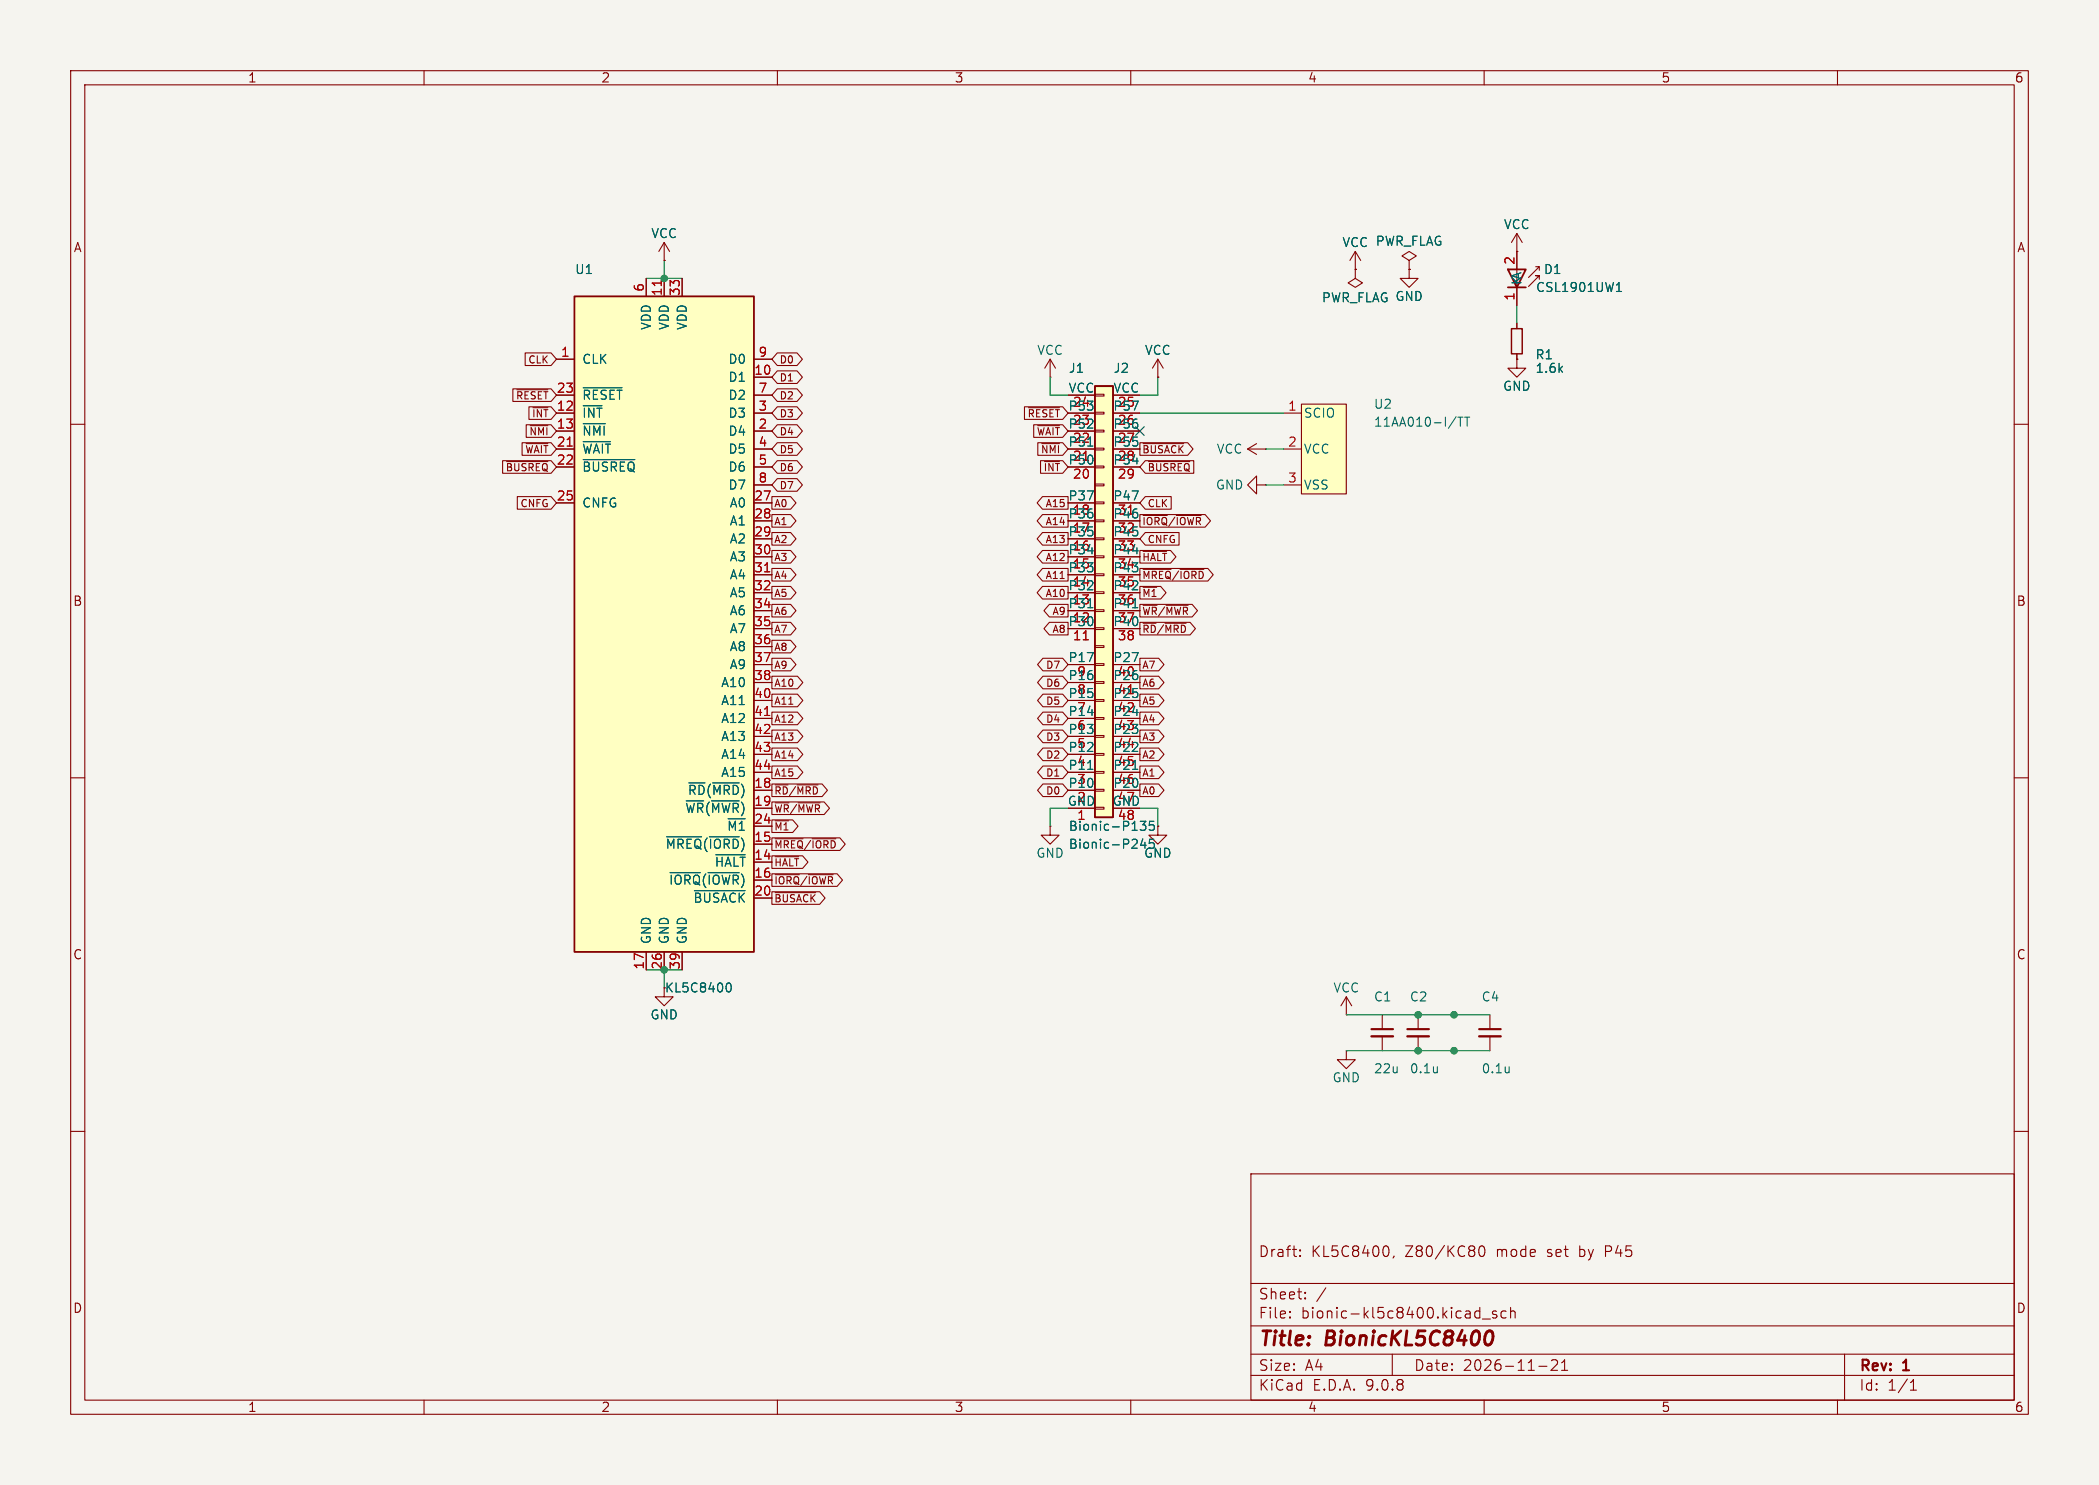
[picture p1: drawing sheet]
<svg xmlns="http://www.w3.org/2000/svg" width="297mm" height="210mm" viewBox="0 0 297 210" stroke-linecap="round" stroke-linejoin="round" font-family="sans-serif">
<path d="M0 0h297v210h-297z" fill="#f5f4ef" stroke="#f5f4ef" stroke-width=".14"/>
<g fill="none" stroke="#840000" stroke-width=".15">
<path d="M10 10h277v190h-277zM12 12h273v186h-273zM60 10v2M110 10v2M160 10v2M210 10v2M260 10v2M10 60h2M285 60h2M10 110h2M285 110h2M10 160h2"/>
<path d="M177 166h108v32h-108zM184 177.6v.1M184 177.6h-.1l.1 .1M184 176.8v.1M184 176.8h-.1l.1 .1M196.5 176.5v.3v.6M197.2 177.6l-.1 .3M209.4 176.3a.36 .36 0 0 1 .4-.1 .36 .36 0 0 1 .2 .3 .77 .77 0 0 1-.4 1.2 .91 .91 0 0 1-.2-1.4zM285 160h2M60 198v2M110 198v2M160 198v2"/>
<path d="M177 194.5h108M177 191.5h108M177 187.5h108M177 181.5h108M182.5 186.3h.1l-.1 .1M182.5 186.3v.1M182.5 185.5v.1M182.5 185.5h.1l-.1 .1M184.7 183.6v.1M184.7 183.6h-.1l.1 .1M184.7 182.8v.1M184.7 182.8h-.1l.1 .1"/>
<path d="M187.6 182.1l-1.3 2M197 191.5v3M209 185.4l.4 .1M209.4 184.9v1.5M209.4 186.3l-.4 .1M209.7 186.5h1.2M210 198v2M211.7 185.5l-.3-.1-.2 .2v.2l.5 .2 .1 .1-.1 .2-.1 .1-.4-.1M213.1 185.5l-.4-.1-.3 .3v.4l.1 .2 .2 .1 .4-.1M213.7 185.5a.37 .37 0 0 1 .7 .1v.8M213.7 184.9v1.5M217.7 193.2h1.2"/>
<path d="M219.5 192.4l.2-.1 .5 .1a.41 .41 0 0 1 .1 .5l-.8 .9h.9M221 193.8h.8M221 192.7l.4-.4v1.5M260 198v2M261 191.5v6.5M270.3 196.6h.9M270.3 195.5l.4-.4v1.5"/>
</g>
<path d="M210.7 188.2a.44 .44 0 0 1 .5 .4 1.31 1.31 0 0 1-.6 1.6" fill="none" stroke="#840000" stroke-width=".4"/>
<path d="M154.9 54.6h2.6v61h-2.6z" fill="#ffffc2"/>
<path d="M213.4 38.1h2.5l-1.3 2.5zM154.9 54.6h2.6v61h-2.6zM213.4 40.6h2.5" fill="none" stroke="#840000" stroke-width=".25"/>
<g fill="none" stroke="#840000" stroke-width=".15">
<path d="M214.6 35.6v2.5M217.3 37.7h.5l-1.5 1.5M217.8 39.5v-.5h-.5h.5l-1.5 1.5M217.8 37.7v.5M148.6 53.3h.1M148.6 50.8l-.8 1.3M148.6 50.8l.8 1.3M148.6 50.8v2.5M156.2 55.8h1.3v.2h-1.3zM156.2 58.3h1.3v.2h-1.3zM157.5 55.9h3.8M157.5 58.4h3.8"/>
<path d="M163.8 53.3h.1M163.8 50.8l-.7 1.3M163.8 50.8l.8 1.3M163.8 50.8v2.5M214.6 50.8v1.3h1.3l-1.3 1.2-1.2-1.2h1.2M214.6 50.8h.1M214.6 40.6v2.6M214.6 45.7v.8M214.6 50v.8M156.2 60.8h1.3v.3h-1.3zM156.2 63.4h1.3v.2h-1.3zM156.2 65.9h1.3v.3h-1.3z"/>
<path d="M156.2 68.5h1.3v.2h-1.3zM156.2 71h1.3v.2h-1.3zM156.2 73.5h1.3v.3h-1.3zM156.2 76.1h1.3v.2h-1.3zM156.2 78.6h1.3v.3h-1.3zM157.5 61h3.8M157.5 63.5h3.8M157.5 66h3.8M157.5 71.1h3.8M157.5 73.7h3.8M157.5 76.2h3.8M157.5 78.7h3.8"/>
<path d="M176.5 63.5h2.6M176.5 63.5l1.3 .8M177.8 68.6v-1.3l-1.3 1.3 1.3 1.3v-1.3h1.3M177.8 62.7l-1.3 .8M179.1 63.5h.1M179.1 68.6h.1M156.2 81.2h1.3v.2h-1.3zM156.2 83.7h1.3v.2h-1.3zM156.2 86.2h1.3v.3h-1.3zM156.2 88.8h1.3v.2h-1.3zM156.2 91.3h1.3v.3h-1.3zM156.2 93.9h1.3v.2h-1.3z"/>
<path d="M156.2 96.4h1.3v.2h-1.3zM156.2 98.9h1.3v.3h-1.3zM157.5 81.3h3.8M157.5 83.8h3.8M157.5 86.4h3.8M157.5 88.9h3.8M157.5 94h3.8M157.5 96.5h3.8M157.5 99.1h3.8M148.6 116.8v1.3h1.3l-1.3 1.3-1.3-1.3h1.3M148.6 116.8h.1M156.2 101.5h1.3v.2h-1.3z"/>
<path d="M156.2 104h1.3v.3h-1.3zM156.2 106.6h1.3v.2h-1.3zM156.2 109.1h1.3v.2h-1.3zM156.2 111.6h1.3v.3h-1.3zM156.2 114.2h1.3v.2h-1.3zM157.5 101.6h3.8M157.5 104.1h3.8M157.5 106.7h3.8M157.5 109.2h3.8M157.5 111.8h3.8M157.5 114.3h3.8M94 139.7v1.3h1.2l-1.2 1.2-1.3-1.2h1.3"/>
<path d="M210.8 143.5v2M210.8 146.6v2"/>
</g>
<path d="M228.7 41.2h.7M228.7 40.3l.4-.4v1.3M160.3 85.9h.7M160.3 108.8h.7M161.7 118.6l-.3 .9h.8M162 119.1v.9M163.3 118.7h-.6l-.1 .6 .2-.1h.4l.1 .2v.3M213.5 150.9v.8M213.5 151.6h.1" fill="none" stroke="#006464" stroke-width=".15"/>
<path d="M213.9 46.5h1.5v3.5h-1.5z" fill="none" stroke="#840000" stroke-width=".2"/>
<path d="M209.3 145.5h3" fill="none" stroke="#840000" stroke-width=".3"/>
<path d="M209.3 146.6h3" fill="none" stroke="#840000" stroke-width=".33"/>
<path d="M154.9 54.6h2.6v61h-2.6z" fill="#ffffc2"/>
<g fill="none" stroke="#840000" stroke-width=".15">
<path d="M151.1 55.9h3.8M151.1 58.4h3.8M154.9 55.8h1.3v.2h-1.3zM154.9 58.3h1.3v.2h-1.3zM151.1 61h3.8M151.1 63.5h3.8M151.1 66h3.8M151.1 71.1h3.8M151.1 73.7h3.8M151.1 76.2h3.8M151.1 78.7h3.8M154.9 60.8h1.3v.3h-1.3z"/>
<path d="M154.9 63.4h1.3v.2h-1.3zM154.9 65.9h1.3v.3h-1.3zM154.9 68.5h1.3v.2h-1.3zM154.9 71h1.3v.2h-1.3zM154.9 73.5h1.3v.3h-1.3zM154.9 76.1h1.3v.2h-1.3zM154.9 78.6h1.3v.3h-1.3zM151.1 81.3h3.8M151.1 83.8h3.8M151.1 86.4h3.8M151.1 88.9h3.8M151.1 94h3.8"/>
<path d="M151.1 96.5h3.8M151.1 99.1h3.8M154.9 81.2h1.3v.2h-1.3zM154.9 83.7h1.3v.2h-1.3zM154.9 86.2h1.3v.3h-1.3zM154.9 88.8h1.3v.2h-1.3zM154.9 91.3h1.3v.3h-1.3zM154.9 93.9h1.3v.2h-1.3zM154.9 96.4h1.3v.2h-1.3zM154.9 98.9h1.3v.3h-1.3zM151.1 101.6h3.8M151.1 104.1h3.8"/>
<path d="M151.1 106.7h3.8M151.1 109.2h3.8M151.1 111.8h3.8M151.1 114.3h3.8M154.9 101.5h1.3v.2h-1.3zM154.9 104h1.3v.3h-1.3zM154.9 106.6h1.3v.2h-1.3zM154.9 109.1h1.3v.2h-1.3zM154.9 111.6h1.3v.3h-1.3zM154.9 114.2h1.3v.2h-1.3z"/>
</g>
<path d="M154.9 54.6h2.6v61h-2.6z" fill="none" stroke="#840000" stroke-width=".25"/>
<path d="M153.9 63.1h.7M153.9 85.9h.7M153.9 108.8h.7M161.3 116.1h.8l-.4 .5 .4 .2v.5l-.2 .1h-.4l-.2-.1M163.3 116.1h-.6l-.1 .7 .2-.2 .4 .1 .1 .2v.4l-.2 .1h-.3l-.2-.1" fill="none" stroke="#006464" stroke-width=".15"/>
<path d="M153.3 90.5h.7" fill="none" stroke="#a90000" stroke-width=".15"/>
<path d="M81.3 41.9h25.4v92.7h-25.4z" fill="#ffffc2"/>
<path d="M81.3 41.9h25.4v92.7h-25.4z" fill="none" stroke="#840000" stroke-width=".25"/>
<g fill="none" stroke="#840000" stroke-width=".15">
<path d="M91.4 39.4v2.5M94 36.8h.1M94 34.3v2.5M94 39.4v2.5M94 34.3l-.8 1.3M94 34.3l.7 1.3M96.5 39.4v2.5M191.8 38.1h.1M191.8 38.1v1.3l1 .6-1 .6-1-.6 1-.6M191.8 35.6l-.8 1.2M191.8 35.6l.7 1.2M191.8 35.6v2.5"/>
<path d="M199.4 38.1v1.3h1.3l-1.3 1.2-1.3-1.2h1.3M199.4 38.1h.1M78.7 50.8h2.6M78.7 55.9h2.6M78.7 58.4h2.6M106.7 50.8h2.5M106.7 55.9h2.5M106.7 58.4h2.5M106.7 53.3h2.5M78.7 61h2.6M78.7 63.5h2.6M78.7 66h2.6"/>
<path d="M78.7 71.1h2.6M106.7 61h2.5M106.7 63.5h2.5M106.7 66h2.5M106.7 71.1h2.5M106.7 68.6h2.5M106.7 73.7h2.5M106.7 76.2h2.5M106.7 78.7h2.5M106.7 81.3h2.5M106.7 83.8h2.5M106.7 86.4h2.5"/>
<path d="M106.7 88.9h2.5M106.7 91.4h2.5M106.7 94h2.5M106.7 96.5h2.5M106.7 99.1h2.5M106.7 101.6h2.5M106.7 104.1h2.5M106.7 106.7h2.5M106.7 109.2h2.5M106.7 116.8h2.5M91.4 134.6v2.6M94 134.6v2.6"/>
<path d="M96.5 134.6v2.6M106.7 121.9h2.5M106.7 127h2.5"/>
</g>
<g fill="none" stroke="#006464" stroke-width=".15">
<path d="M82.5 54.8h5.5M82.5 59.9h3.2M82.5 62.5h3.9M82.5 65h7.3M94.3 118.3h5M100.4 118.3h4.2M100.7 113.3h3.9M100.9 110.7h3.7M94.8 123.4h4.3M98.3 126h7.1M100.2 123.4h4.4M101.3 120.9h4.1"/>
<path d="M102.9 139.1l.1-.1a.69 .69 0 0 1 .3 1.2l-.1 .1-.3-.1"/>
</g>
<path d="M93.6 39.7v.7M80.3 63.1h.7M108.2 80.9h.7M108.2 101.2h.7" fill="none" stroke="#a90000" stroke-width=".15"/>
<path d="M184.1 57.2h6.4v12.7h-6.4z" fill="#ffffc2"/>
<g fill="none" stroke="#840000" stroke-width=".15">
<path d="M91.4 39.4v2.5M94 36.8h.1M94 39.4v2.5M96.5 39.4v2.5M191.8 38.1h.1M199.4 36.8l1-.6-1-.6-1 .6 1 .6v1.3M199.4 38.1h.1M214.6 35.6h.1M214.6 33l-.7 1.3M214.6 33l.8 1.3M214.6 33v5.1M72.6 55h5.4l.7 .9-.7 .9h-5.4z"/>
<path d="M73.1 55.1h4.4M74.3 49.9h3.7l.7 .9-.7 .9h-3.7zM74.8 57.5h3.2l.7 .9-.7 .9h-3.2zM75.4 57.7h2.1M78.7 58.4h2.6M78.7 55.9h2.6M78.7 50.8h2.6M106.7 58.4h2.5M106.7 55.9h2.5M106.7 50.8h2.5M106.7 53.3h2.5M110 52.5h2.8l.7 .8-.7 .9h-2.8l-.8-.9z"/>
<path d="M110 55h2.8l.7 .9-.7 .9h-2.8l-.8-.9zM110 57.5h2.8l.7 .9-.7 .9h-2.8l-.8-.9zM110 49.9h2.8l.7 .9-.7 .9h-2.8l-.8-.9zM145 57.5h5.4l.7 .9-.7 .9h-5.4zM145.5 57.7h4.4M151.1 58.4h3.8M151.1 55.9h3.8M157.5 58.4h3.8M157.5 55.9h3.8M163.8 53.3h.1M181.6 58.4h2.5M184.1 57.2h6.4v12.7h-6.4z"/>
<path d="M214.6 50.8h.1M214.6 40.6v2.6M214.6 45.7v.8M214.6 50v.8M71.1 65.2h6.9l.7 .8-.7 .9h-6.9zM71.7 65.3h5.8M73.2 70.2h4.8l.7 .9-.7 .9h-4.8zM73.9 62.6h4.1l.7 .9-.7 .9h-4.1zM74.4 62.7h3.1M74.5 60.1h3.5l.7 .9-.7 .8h-3.5zM75 60.2h2.5M78.7 63.5h2.6"/>
<path d="M78.7 61h2.6M78.7 66h2.6M78.7 71.1h2.6M106.7 63.5h2.5M106.7 68.6h2.5M106.7 61h2.5M106.7 66h2.5M106.7 71.1h2.5M106.7 73.7h2.5M106.7 76.2h2.5M106.7 78.7h2.5M109.2 70.2h2.7l.7 .9-.7 .9h-2.7z"/>
<path d="M109.2 72.8h2.7l.7 .9-.7 .8h-2.7zM109.2 77.9h2.7l.7 .8-.7 .9h-2.7zM109.2 75.3h2.7l.7 .9-.7 .9h-2.7zM110 67.7h2.8l.7 .9-.7 .9h-2.8l-.8-.9zM110 65.2h2.8l.7 .8-.7 .9h-2.8l-.8-.9zM110 62.6h2.8l.7 .9-.7 .9h-2.8l-.8-.9zM110 60.1h2.8l.7 .9-.7 .8h-2.8l-.8-.8zM146.3 60.1h4.1l.7 .9-.7 .8h-4.1zM146.8 60.2h3.1M146.8 62.6h3.6l.7 .9-.7 .9h-3.6zM147.2 65.2h3.2l.7 .8-.7 .9h-3.2zM147.4 62.7h2.5"/>
<path d="M147.5 72.8h3.6v1.7h-3.6l-.8-.8zM147.5 77.9h3.6v1.7h-3.6l-.8-.9zM147.5 70.2h3.6v1.8h-3.6l-.8-.9zM147.5 75.3h3.6v1.8h-3.6l-.8-.9zM147.8 65.3h2.1M151.1 63.5h3.8M151.1 61h3.8M151.1 66h3.8M151.1 71.1h3.8M151.1 73.7h3.8M151.1 76.2h3.8M151.1 78.7h3.8"/>
<path d="M157.5 63.5h3.8M157.5 61h3.8M157.5 66h3.8M157.5 71.1h3.8M157.5 73.7h3.8M157.5 76.2h3.8M157.5 78.7h3.8M161.3 72.8h9.2l.8 .9-.8 .8h-9.2zM161.3 77.9h4.3l.8 .8-.8 .9h-4.3zM161.3 62.6h6.8l.7 .9-.7 .9h-6.8zM161.7 62.7h5.8M161.7 72.9h3.5"/>
<path d="M161.7 78h3.4M162.1 75.3h4.7v1.8h-4.7l-.8-.9zM162.1 70.2h3.6v1.8h-3.6l-.8-.9zM162.1 65.2h6.8v1.7h-6.8l-.8-.9zM162.5 65.3h5.9M166.4 72.9h3.6M181.6 63.5h2.5M181.6 68.6h2.5M106.7 81.3h2.5M106.7 83.8h2.5M106.7 86.4h2.5M106.7 88.9h2.5"/>
<path d="M106.7 94h2.5M106.7 96.5h2.5M106.7 99.1h2.5M106.7 91.4h2.5M109.2 85.5h2.7l.7 .9-.7 .8h-2.7zM109.2 93.1h2.7l.7 .9-.7 .9h-2.7zM109.2 95.6h3.6l.8 .9-.8 .9h-3.6zM109.2 98.2h3.6l.8 .9-.8 .8h-3.6zM109.2 88h2.7l.7 .9-.7 .9h-2.7zM109.2 90.6h2.7l.7 .8-.7 .9h-2.7zM109.2 80.4h2.7l.7 .9-.7 .9h-2.7zM109.2 82.9h2.7l.7 .9-.7 .9h-2.7z"/>
<path d="M147.5 82.9h3.6v1.8h-3.6l-.8-.9zM147.5 80.4h3.6v1.8h-3.6l-.8-.9zM147.6 93.1h2.8l.7 .9-.7 .9h-2.8l-.8-.9zM147.6 98.2h2.8l.7 .9-.7 .8h-2.8l-.8-.8zM147.6 95.6h2.8l.7 .9-.7 .9h-2.8l-.8-.9zM148.5 85.5h2.6v1.7h-2.6l-.8-.8zM148.5 88h2.6v1.8h-2.6l-.8-.9zM150 81.8h.6M151.1 81.3h3.8M151.1 83.8h3.8M151.1 86.4h3.8M151.1 88.9h3.8"/>
<path d="M151.1 94h3.8M151.1 96.5h3.8M151.1 99.1h3.8M157.5 81.3h3.8M157.5 83.8h3.8M157.5 86.4h3.8M157.5 88.9h3.8M157.5 94h3.8M157.5 96.5h3.8M157.5 99.1h3.8M161.3 82.9h2.9l.8 .9-.8 .9h-2.9zM161.3 93.1h2.6l.8 .9-.8 .9h-2.6z"/>
<path d="M161.3 80.4h9.6l.8 .9-.8 .9h-9.6zM161.3 88h7.1l.8 .9-.8 .9h-7.1zM161.3 98.2h2.6l.8 .9-.8 .8h-2.6zM161.3 95.6h2.6l.8 .9-.8 .9h-2.6zM161.3 85.5h7.4l.7 .9-.7 .8h-7.4zM161.7 83.1h2M161.7 80.5h4M161.7 88.1h1.9M161.7 85.6h2M164.8 88.1h3M165 85.6h3.1M167 80.5h3.3"/>
<path d="M106.7 101.6h2.5M106.7 104.1h2.5M106.7 106.7h2.5M106.7 109.2h2.5M106.7 116.8h2.5M109.2 116h3l.7 .8-.7 .9h-3zM109.2 118.5h9.6l.8 .9-.8 .9h-9.6zM109.2 113.4h7.4l.8 .9-.8 .9h-7.4zM109.2 105.8h3.6l.8 .9-.8 .9h-3.6zM109.2 110.9h7.1l.8 .9-.8 .8h-7.1zM109.2 108.3h3.6l.8 .9-.8 .9h-3.6zM109.2 100.7h3.6l.8 .9-.8 .9h-3.6z"/>
<path d="M109.2 103.3h3.6l.8 .8-.8 .9h-3.6zM109.7 116.1h1.9M109.7 118.6h3.9M109.7 113.5h1.9M109.7 111h1.8M112.8 111h3M112.9 113.5h3.2M114.9 118.6h3.4M147.6 105.8h2.8l.7 .9-.7 .9h-2.8l-.8-.9zM147.6 110.9h2.8l.7 .9-.7 .8h-2.8l-.8-.8zM147.6 103.3h2.8l.7 .8-.7 .9h-2.8l-.8-.9zM147.6 108.3h2.8l.7 .9-.7 .9h-2.8l-.8-.9z"/>
<path d="M147.6 100.7h2.8l.7 .9-.7 .9h-2.8l-.8-.9zM151.1 101.6h3.8M151.1 104.1h3.8M151.1 106.7h3.8M151.1 109.2h3.8M151.1 111.8h3.8M151.1 114.3h3.8M157.5 101.6h3.8M157.5 104.1h3.8M157.5 106.7h3.8M157.5 109.2h3.8M157.5 111.8h3.8"/>
<path d="M157.5 114.3h3.8M161.3 108.3h2.6l.8 .9-.8 .9h-2.6zM161.3 105.8h2.6l.8 .9-.8 .9h-2.6zM161.3 110.9h2.6l.8 .9-.8 .8h-2.6zM161.3 103.3h2.6l.8 .8-.8 .9h-2.6zM161.3 100.7h2.6l.8 .9-.8 .9h-2.6zM163.8 116.8v1.3h1.3l-1.3 1.3-1.2-1.3h1.2M163.8 116.8h.1M91.4 134.6v2.6M94 134.6v2.6M96.5 134.6v2.6M106.7 121.9h2.5"/>
<path d="M106.7 127h2.5M109.2 126.1h6.8l.7 .9-.7 .9h-6.8zM109.2 123.6h9.3l.7 .9-.7 .8h-9.3zM109.2 121h4.4l.7 .9-.7 .9h-4.4zM109.7 126.2h5.7M109.7 123.7h3.4M109.7 121.2h3.3M114.4 123.7h3.5M190.5 143.5h.1M190.5 148.6v1.3h1.3l-1.3 1.2-1.3-1.2h1.3M190.5 148.6h.1M190.5 141l-.8 1.2"/>
<path d="M190.5 141l.8 1.2M190.5 141v2.5M195.6 143.5v2M195.6 146.6v2M200.7 143.5v2M200.7 146.6v2"/>
</g>
<g fill="none" stroke="#006464" stroke-width=".15">
<path d="M82.5 54.8h5.5M82.5 59.9h3.2M206 58.9l-1.1 1.7M206.3 59h.7M206.6 59v1.3M207.2 59h.8M207.6 59v1.3M228.7 41.2h.7M228.7 40.3l.4-.4v1.3M82.5 62.5h3.9M82.5 65h7.3M153.9 63.1h.7"/>
<path d="M153.9 85.9h.7M160.3 85.9h.7M94.3 118.3h5M100.4 118.3h4.2M100.7 113.3h3.9M100.9 110.7h3.7M153.9 108.8h.7M160.3 108.8h.7M161.3 116.1h.8l-.4 .5 .4 .2v.5l-.2 .1h-.4l-.2-.1M161.7 118.6l-.3 .9h.8M162 119.1v.9M163.3 118.7h-.6l-.1 .6 .2-.1h.4l.1 .2v.3"/>
<path d="M163.3 116.1h-.6l-.1 .7 .2-.2 .4 .1 .1 .2v.4l-.2 .1h-.3l-.2-.1M94.8 123.4h4.3M98.3 126h7.1M100.2 123.4h4.4M101.3 120.9h4.1M102.9 139.1l.1-.1a.69 .69 0 0 1 .3 1.2l-.1 .1-.3-.1M203.4 150.9v.8M203.4 151.6h-.1"/>
</g>
<path d="M194.1 145.5h3M199.1 145.5h3.1" fill="none" stroke="#840000" stroke-width=".3"/>
<path d="M194.1 146.6h3M199.1 146.6h3.1" fill="none" stroke="#840000" stroke-width=".33"/>
<g fill="none" stroke="#009600" stroke-width=".15">
<path d="M91.4 39.4h5.1M94 36.8v2.6M148.6 53.3v2.6h2.5M161.3 58.4h20.3M163.8 53.3v2.6h-2.5M214.6 43.2v2.5M179.1 68.6h2.5M179.1 63.5h2.5M151.1 114.3h-2.5v2.5M161.3 114.3h2.5v2.5M91.4 137.2h5.1M94 137.2v2.5"/>
<path d="M190.5 143.5h20.3M190.5 148.6h20.3"/>
</g>
<path d="M160.7 60.4l1.2 1.2M161.9 60.4l-1.2 1.2" fill="none" stroke="#000084" stroke-width=".15"/>
<path d="M93.6 39.7v.7M80.3 63.1h.7M108.2 80.9h.7M153.3 90.5h.7M108.2 101.2h.7" fill="none" stroke="#a90000" stroke-width=".15"/>
<g fill="#009600" stroke="#009600" stroke-width=".15">
<circle cx="200.7" cy="148.6" r=".46"/>
<circle cx="200.7" cy="143.5" r=".46"/>
<circle cx="205.7" cy="143.5" r=".46"/>
<circle cx="205.7" cy="148.6" r=".46"/>
<circle cx="94" cy="137.2" r=".46"/>
<circle cx="94" cy="39.4" r=".46"/>
</g>
<g font-size="2.8" fill="#840000">
<text x="178" y="190.9">Title:</text>
<text x="187.7" y="190.9">BionicKL5C8400</text>
</g>
<g font-size="2.1" fill="#840000">
<text x="178" y="178">Draft:</text>
<text x="185.5" y="178">KL5C8400,</text>
<text x="198.9" y="178">Z80/KC80</text>
<text x="211.9" y="178">mode</text>
<text x="219.2" y="178">set</text>
<text x="223.9" y="178">by</text>
<text x="227.7" y="178">P45</text>
<text x="178" y="184">Sheet:</text>
<text x="178" y="186.7">File:</text>
<text x="184.1" y="186.7">bionic-kl5c8400.kicad_sch</text>
<text x="178" y="196.9">KiCad</text>
<text x="178" y="194.1">Size:</text>
<text x="184.7" y="194.1">A4</text>
<text x="185.7" y="196.9">E.D.A.</text>
<text x="193.3" y="196.9">9.0.8</text>
<text x="200" y="194.1">Date:</text>
<text x="207" y="194.1">2026-11-21</text>
<text x="263" y="194.3">Rev:</text>
<text x="263" y="196.9">Id:</text>
<text x="267.1" y="196.9">1/1</text>
<text x="269.4" y="194.3">1</text>
</g>
<g font-size="1.8" fill="#840000">
<text x="35" y="11.9">1</text>
<text x="85" y="11.9">2</text>
<text x="135" y="11.9">3</text>
<text x="185" y="11.9">4</text>
<text x="235" y="11.9">5</text>
<text x="285" y="11.9">6</text>
<text x="10.3" y="35.9">A</text>
<text x="285.3" y="35.9">A</text>
<text x="10.3" y="85.9">B</text>
<text x="285.3" y="85.9">B</text>
<text x="10.3" y="135.9">C</text>
<text x="285.3" y="135.9">C</text>
<text x="10.3" y="185.9">D</text>
<text x="285.3" y="185.9">D</text>
<text x="35" y="199.9">1</text>
<text x="85" y="199.9">2</text>
<text x="135" y="199.9">3</text>
<text x="185" y="199.9">4</text>
<text x="235" y="199.9">5</text>
<text x="285" y="199.9">6</text>
</g>
<g font-size="1.8" fill="#006464">
<text x="92.1" y="33.9">VCC</text>
<text x="189.9" y="35.2">VCC PWR_FLAG</text>
<text x="212.7" y="32.6">VCC</text>
<text x="81.3" y="39">U1</text>
<text x="215.5" y="40.4" transform="rotate(-90 215.5 40.4)">KA</text>
<text x="217.2" y="41.5">CSL1901UW1</text>
<text x="218.4" y="39">D1</text>
<text x="92.3" y="46.8" transform="rotate(-90 92.3 46.8)">VDD</text>
<text x="94.8" y="46.8" transform="rotate(-90 94.8 46.8)">VDD</text>
<text x="97.4" y="46.8" transform="rotate(-90 97.4 46.8)">VDD</text>
<text x="187" y="43">PWR_FLAG GND</text>
<text x="82.3" y="51.7">CLK</text>
<text x="103" y="51.7">D0</text>
<text x="146.7" y="50.4">VCC</text>
<text x="151.1" y="52.9">J1</text>
<text x="157.5" y="52.9">J2</text>
<text x="161.9" y="50.4">VCC</text>
<text x="217.2" y="51">R1</text>
<text x="217.2" y="52.9">1.6k</text>
<text x="82.3" y="56.7">~{RESET}</text>
<text x="82.3" y="59.3">~{INT}</text>
<text x="103" y="54.2">D1</text>
<text x="103" y="56.7">D2</text>
<text x="103" y="59.3">D3</text>
<text x="151.1" y="58.2">P53</text>
<text x="151.1" y="55.6">VCC</text>
<text x="151.7" y="57.9">24</text>
<text x="157.4" y="58.2">P57</text>
<text x="157.5" y="55.6">VCC</text>
<text x="158.1" y="57.9">25</text>
<text x="184.4" y="59.3">SCIO</text>
<text x="194.3" y="58">U2</text>
<text x="212.6" y="55.5">GND</text>
<text x="82.3" y="61.8">~{NMI}</text>
<text x="82.3" y="64.4">~{WAIT}</text>
<text x="103" y="61.8">D4</text>
<text x="103" y="64.4">D5</text>
<text x="151.1" y="60.7">P52</text>
<text x="151.1" y="63.2">P51</text>
<text x="151.1" y="65.8">P50</text>
<text x="151.7" y="60.4">23</text>
<text x="151.7" y="62.9">22</text>
<text x="151.7" y="65.5">21</text>
<text x="157.4" y="60.7">P56</text>
<text x="157.4" y="63.2">P55</text>
<text x="157.4" y="65.8">P54</text>
<text x="158.1" y="60.4">26</text>
<text x="158.1" y="62.9">27</text>
<text x="158.1" y="65.5">28</text>
<text x="172.1" y="64.4">VCC</text>
<text x="184.4" y="64.4">VCC</text>
<text x="194.3" y="60.6">11AA010-I/TT</text>
<text x="82.3" y="66.9">~{BUSREQ}</text>
<text x="82.3" y="72">CNFG</text>
<text x="103" y="66.9">D6</text>
<text x="103" y="69.4">D7</text>
<text x="103.2" y="72">A0</text>
<text x="151.1" y="70.9">P37</text>
<text x="157.4" y="70.9">P47</text>
<text x="172" y="69.4">GND</text>
<text x="184.4" y="69.4">VSS</text>
<text x="103.2" y="74.5">A1</text>
<text x="103.2" y="77.1">A2</text>
<text x="151.1" y="73.4">P36</text>
<text x="151.1" y="75.9">P35</text>
<text x="151.7" y="73.1">18</text>
<text x="151.7" y="75.6">17</text>
<text x="157.4" y="73.4">P46</text>
<text x="157.4" y="75.9">P45</text>
<text x="158.1" y="73.1">31</text>
<text x="158.1" y="75.6">32</text>
<text x="103.2" y="79.6">A3</text>
<text x="103.2" y="82.1">A4</text>
<text x="151.1" y="78.5">P34</text>
<text x="151.1" y="81">P33</text>
<text x="151.1" y="83.6">P32</text>
<text x="151.7" y="78.2">16</text>
<text x="151.7" y="80.7">15</text>
<text x="151.7" y="83.3">14</text>
<text x="157.4" y="78.5">P44</text>
<text x="157.4" y="81">P43</text>
<text x="157.4" y="83.6">P42</text>
<text x="158.1" y="78.2">33</text>
<text x="158.1" y="80.7">34</text>
<text x="158.1" y="83.3">35</text>
<text x="103.2" y="84.7">A5</text>
<text x="103.2" y="87.2">A6</text>
<text x="103.2" y="89.8">A7</text>
<text x="151.1" y="86.1">P31</text>
<text x="151.1" y="88.6">P30</text>
<text x="151.7" y="85.8">13</text>
<text x="151.7" y="88.3">12</text>
<text x="157.4" y="86.1">P41</text>
<text x="157.4" y="88.6">P40</text>
<text x="158.1" y="85.8">36</text>
<text x="158.1" y="88.3">37</text>
<text x="103.2" y="92.3">A8</text>
<text x="103.2" y="94.8">A9</text>
<text x="151.1" y="93.7">P17</text>
<text x="152.3" y="96">9</text>
<text x="157.4" y="93.7">P27</text>
<text x="158.1" y="96">40</text>
<text x="102" y="97.4">A10</text>
<text x="102" y="99.9">A11</text>
<text x="151.1" y="96.3">P16</text>
<text x="151.1" y="98.8">P15</text>
<text x="151.1" y="101.3">P14</text>
<text x="152.3" y="98.5">8</text>
<text x="152.3" y="101">7</text>
<text x="157.4" y="96.3">P26</text>
<text x="157.4" y="98.8">P25</text>
<text x="157.4" y="101.3">P24</text>
<text x="158.1" y="98.5">41</text>
<text x="158.1" y="101">42</text>
<text x="102" y="102.5">A12</text>
<text x="102" y="105">A13</text>
<text x="102" y="107.5">A14</text>
<text x="151.1" y="103.9">P13</text>
<text x="151.1" y="106.4">P12</text>
<text x="152.3" y="103.6">6</text>
<text x="152.3" y="106.1">5</text>
<text x="157.4" y="103.9">P23</text>
<text x="157.4" y="106.4">P22</text>
<text x="158.1" y="103.6">43</text>
<text x="158.1" y="106.1">44</text>
<text x="97.2" y="112.6">~{RD}(~{MRD})</text>
<text x="102" y="110.1">A15</text>
<text x="151.1" y="109">P11</text>
<text x="151.1" y="111.5">P10</text>
<text x="152.3" y="108.7">4</text>
<text x="152.3" y="111.2">3</text>
<text x="152.3" y="113.7">2</text>
<text x="157.4" y="109">P21</text>
<text x="157.4" y="111.5">P20</text>
<text x="158.1" y="108.7">45</text>
<text x="158.1" y="111.2">46</text>
<text x="158.1" y="113.7">47</text>
<text x="96.9" y="115.2">~{WR}(~{MWR})</text>
<text x="102.8" y="117.7">~{M1}</text>
<text x="151" y="114">GND</text>
<text x="151.1" y="117.7">Bionic-P135</text>
<text x="157.3" y="114">GND</text>
<text x="158.1" y="116.3">48</text>
<text x="94.1" y="120.2">~{MREQ}(~{IORD})</text>
<text x="94.6" y="125.3">~{IORQ}(~{IOWR})</text>
<text x="101" y="122.8">~{HALT}</text>
<text x="146.6" y="121.5">GND</text>
<text x="151.1" y="120.2">Bionic-P245</text>
<text x="161.8" y="121.5">GND</text>
<text x="98" y="127.9">~{BUSACK}</text>
<text x="92.3" y="133.6" transform="rotate(-90 92.3 133.6)">GND</text>
<text x="94.8" y="133.6" transform="rotate(-90 94.8 133.6)">GND</text>
<text x="97.4" y="133.6" transform="rotate(-90 97.4 133.6)">GND</text>
<text x="94" y="140.6">KL5C8400</text>
<text x="188.6" y="140.6">VCC</text>
<text x="194.3" y="141.8">C1</text>
<text x="199.4" y="141.8">C2</text>
<text x="209.6" y="141.8">C4</text>
<text x="91.9" y="144.4">GND</text>
<text x="188.5" y="153.3">GND</text>
<text x="194.3" y="152">22u</text>
<text x="199.4" y="152">0.1u</text>
<text x="209.6" y="152">0.1u</text>
</g>
<g font-size="1.8" fill="#a90000">
<text x="91.2" y="41.3" transform="rotate(-90 91.2 41.3)">6</text>
<text x="93.7" y="42" transform="rotate(-90 93.7 42)">11</text>
<text x="96.3" y="42" transform="rotate(-90 96.3 42)">33</text>
<text x="214.4" y="37.5" transform="rotate(-90 214.4 37.5)">2</text>
<text x="214.4" y="42.6" transform="rotate(-90 214.4 42.6)">1</text>
<text x="79.3" y="50.5">1</text>
<text x="106.6" y="53.1">10</text>
<text x="107.2" y="50.5">9</text>
<text x="78.7" y="55.6">23</text>
<text x="78.7" y="58.2">12</text>
<text x="107.2" y="55.6">7</text>
<text x="107.2" y="58.2">3</text>
<text x="182.2" y="58.2">1</text>
<text x="78.7" y="60.7">13</text>
<text x="78.7" y="63.2">21</text>
<text x="78.7" y="65.8">22</text>
<text x="107.2" y="60.7">2</text>
<text x="107.2" y="63.2">4</text>
<text x="107.2" y="65.8">5</text>
<text x="182.2" y="63.2">2</text>
<text x="78.7" y="70.9">25</text>
<text x="106.6" y="70.9">27</text>
<text x="107.2" y="68.3">8</text>
<text x="151.7" y="68">20</text>
<text x="158.1" y="68">29</text>
<text x="182.2" y="68.3">3</text>
<text x="106.6" y="73.4">28</text>
<text x="106.6" y="75.9">29</text>
<text x="106.6" y="78.5">30</text>
<text x="106.6" y="81">31</text>
<text x="106.6" y="83.6">32</text>
<text x="106.6" y="86.1">34</text>
<text x="106.6" y="88.6">35</text>
<text x="106.6" y="91.2">36</text>
<text x="106.6" y="93.7">37</text>
<text x="151.7" y="90.9">11</text>
<text x="158.1" y="90.9">38</text>
<text x="106.6" y="96.3">38</text>
<text x="106.6" y="98.8">40</text>
<text x="106.6" y="101.3">41</text>
<text x="106.6" y="103.9">42</text>
<text x="106.6" y="106.4">43</text>
<text x="106.6" y="109">44</text>
<text x="106.6" y="111.5">18</text>
<text x="106.6" y="114">19</text>
<text x="106.6" y="116.6">24</text>
<text x="106.6" y="119.1">15</text>
<text x="152.3" y="116.3">1</text>
<text x="106.6" y="121.7">14</text>
<text x="106.6" y="124.2">16</text>
<text x="106.6" y="126.7">20</text>
<text x="91.2" y="137.2" transform="rotate(-90 91.2 137.2)">17</text>
<text x="93.7" y="137.2" transform="rotate(-90 93.7 137.2)">26</text>
<text x="96.3" y="137.2" transform="rotate(-90 96.3 137.2)">39</text>
</g>
<g font-size="1.4" fill="#840000">
<text x="74.6" y="51.6">CLK</text>
<text x="110.2" y="51.6">D0</text>
<text x="72.9" y="56.7">~{RESET}</text>
<text x="75.1" y="59.2">~{INT}</text>
<text x="110.2" y="54.1">D1</text>
<text x="110.2" y="56.7">D2</text>
<text x="110.2" y="59.2">D3</text>
<text x="145.3" y="59.2">~{RESET}</text>
<text x="74.2" y="64.3">~{WAIT}</text>
<text x="74.8" y="61.8">~{NMI}</text>
<text x="110.2" y="64.3">D5</text>
<text x="110.2" y="61.8">D4</text>
<text x="146.6" y="61.8">~{WAIT}</text>
<text x="147.2" y="64.3">~{NMI}</text>
<text x="161.5" y="64.3">~{BUSACK}</text>
<text x="71.4" y="66.8">~{BUSREQ}</text>
<text x="73.5" y="71.9">CNFG</text>
<text x="109.5" y="71.9">A0</text>
<text x="110.2" y="69.4">D7</text>
<text x="110.2" y="66.8">D6</text>
<text x="147.5" y="66.8">~{INT}</text>
<text x="147.8" y="71.9">A15</text>
<text x="162.3" y="71.9">CLK</text>
<text x="162.3" y="66.8">~{BUSREQ}</text>
<text x="109.5" y="74.5">A1</text>
<text x="109.5" y="77">A2</text>
<text x="147.8" y="74.5">A14</text>
<text x="147.8" y="77">A13</text>
<text x="161.5" y="74.5">~{IORQ}/~{IOWR}</text>
<text x="162.3" y="77">CNFG</text>
<text x="109.5" y="79.5">A3</text>
<text x="109.5" y="82.1">A4</text>
<text x="147.8" y="79.5">A12</text>
<text x="147.8" y="82.1">A11</text>
<text x="161.5" y="79.5">~{HALT}</text>
<text x="161.5" y="82.1">~{MREQ}/~{IORD}</text>
<text x="109.5" y="87.2">A6</text>
<text x="109.5" y="89.7">A7</text>
<text x="109.5" y="84.6">A5</text>
<text x="147.8" y="84.6">A10</text>
<text x="148.8" y="87.2">A9</text>
<text x="148.8" y="89.7">A8</text>
<text x="161.5" y="84.6">~{M1}</text>
<text x="161.5" y="89.7">~{RD}/~{MRD}</text>
<text x="161.5" y="87.2">~{WR}/~{MWR}</text>
<text x="109.5" y="94.8">A9</text>
<text x="109.5" y="92.2">A8</text>
<text x="147.9" y="94.8">D7</text>
<text x="161.5" y="94.8">A7</text>
<text x="109.5" y="97.3">A10</text>
<text x="109.5" y="99.9">A11</text>
<text x="147.9" y="99.9">D5</text>
<text x="147.9" y="97.3">D6</text>
<text x="161.5" y="99.9">A5</text>
<text x="161.5" y="97.3">A6</text>
<text x="109.5" y="107.5">A14</text>
<text x="109.5" y="102.4">A12</text>
<text x="109.5" y="104.9">A13</text>
<text x="147.9" y="107.5">D2</text>
<text x="147.9" y="104.9">D3</text>
<text x="147.9" y="102.4">D4</text>
<text x="161.5" y="107.5">A2</text>
<text x="161.5" y="104.9">A3</text>
<text x="161.5" y="102.4">A4</text>
<text x="109.5" y="112.6">~{RD}/~{MRD}</text>
<text x="109.5" y="110">A15</text>
<text x="147.9" y="112.6">D0</text>
<text x="147.9" y="110">D1</text>
<text x="161.5" y="110">A1</text>
<text x="161.5" y="112.6">A0</text>
<text x="109.5" y="117.6">~{M1}</text>
<text x="109.5" y="115.1">~{WR}/~{MWR}</text>
<text x="109.5" y="120.2">~{MREQ}/~{IORD}</text>
<text x="109.5" y="125.3">~{IORQ}/~{IOWR}</text>
<text x="109.5" y="122.7">~{HALT}</text>
<text x="109.5" y="127.8">~{BUSACK}</text>
</g>
</svg>
